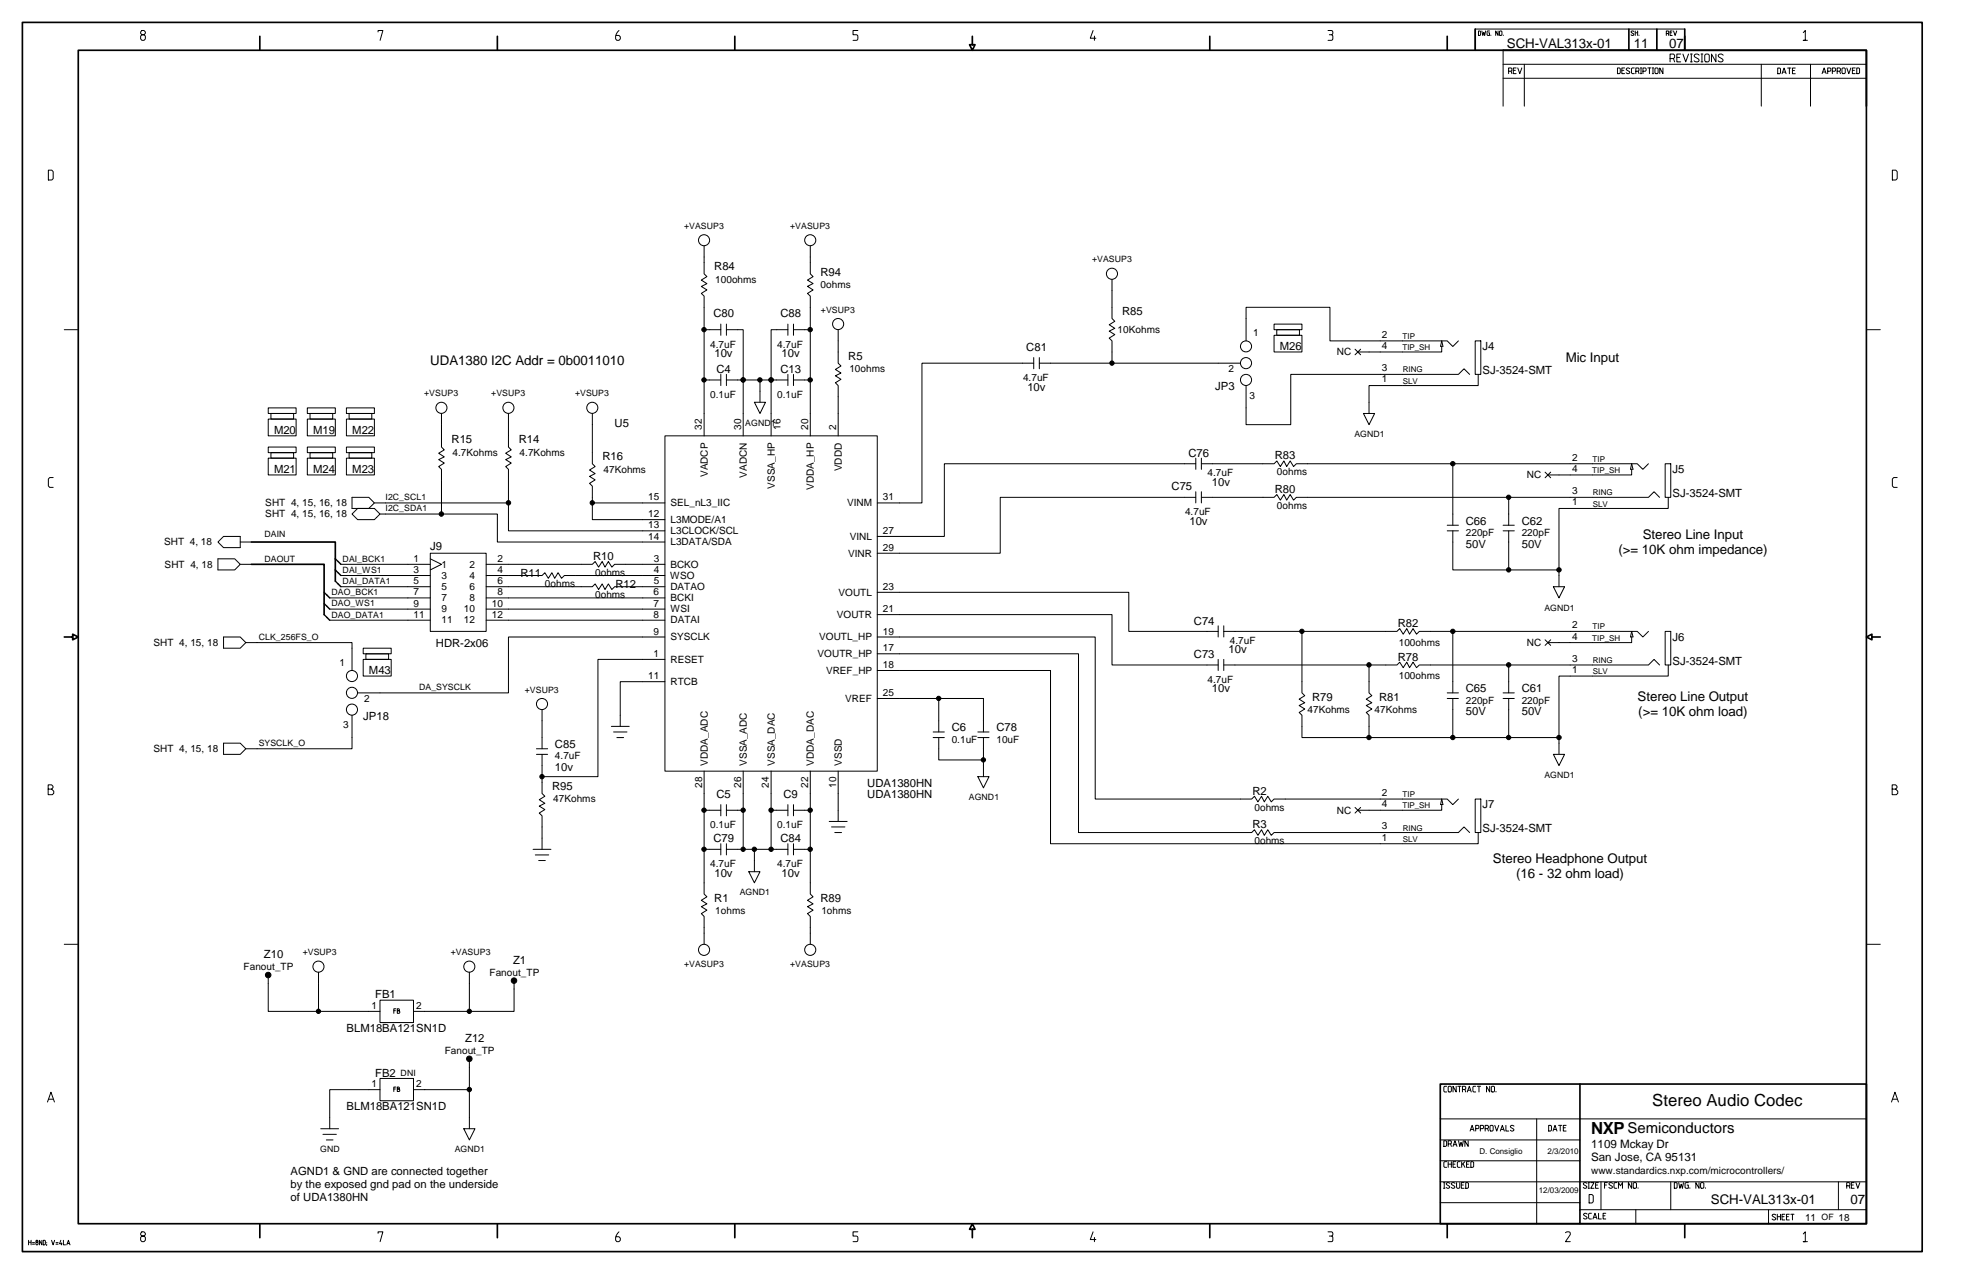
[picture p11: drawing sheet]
<svg xmlns="http://www.w3.org/2000/svg" width="432mm" height="279mm" viewBox="0 0 432 279" stroke-linecap="round" stroke-linejoin="round" font-family="sans-serif">
<g fill="none" stroke="#000" stroke-width=".37">
<path d="M4.9 4.9h416.6v269.6h-416.6zM17.2 11h392.1v257.4h-392.1zM57 8v3M109.1 8v3M161.1 8v3M213.2 8v1.8h-.6l.6 1.2 .6-1.2h-.6M265.3 8v3M317.4 8v3M323.5 6.4v4.6M329.6 11h79.7v12.3M357.2 6.4v4.6M363.3 6.4v4.6"/>
<path d="M369.5 6.4v4.6M55.1 118.9h18.4v8.5M14.1 139.7h1.8v.6l1.3-.6-1.3-.6v.6M55.1 123.8h16v11M410.5 139.7v.6l-1.2-.6 1.2-.6v.6h1.8M315.8 237.7h93.5v30.7h-93.5zM346.5 237.7v30.7M57 268.4v3M109.1 268.4v3M161.1 268.4v3M213.2 269.6h-.6l.6-1.2 .6 1.2h-.6v1.8M265.3 268.4v3"/>
<path d="M317.4 268.4v3M369.5 268.4v3"/>
</g>
<g fill="none" stroke="#000" stroke-width=".22">
<path d="M31.1 6.7l-.3 .3v.3l.3 .3h.5l.3 .3v.6l-.3 .3h-.5l-.3-.3v-.6l.3-.3h.5l.3-.3v-.3l-.3-.3zM82.9 7v-.3h1.1l-.6 2.1M135.7 6.7a2.04 2.04 0 0 0-.7 1.8l.3 .3h.4l.3-.3v-.4l-.3-.3h-.6M188.1 6.7h-1v.9h.7l.3 .3-.1 .8-.9 .1M239.7 6.7l-.6 1.7h1.2M240 7.9v.9M291.2 6.7h.8a.54 .54 0 0 1 .2 .8l-.2 .1M291.5 7.6l.7 .1 .1 .8-.3 .3h-.8M324.2 6.8l.5 .1-.1 .9h-.4zM325 6.8l.2 1 .2-.7 .2 .7 .2-1M326.6 6.8h-.4l-.1 .1 .1 .9h.4v-.6h-.1M326.9 7.7v.1"/>
<path d="M328.5 6.8v1l-.5-1v1M329 6.8l.4 .1-.2 .9-.4-.2zM329.6 11v12.3M329.6 17.2h79.7M329.6 14.1h79.7M329.7 7.7v.1M330.8 15.6h.6l.2-.5-.2-.2h-.6v1.3M331.4 15.6l.2 .6M331.9 15.4h.4M332.5 14.9h-.6v1.3h.6M332.8 14.9l.5 1.3 .4-1.3M334.3 14.1v9.2"/>
<path d="M354.7 14.9h.5l.1 .2v.9l-.1 .2h-.5zM355.7 15.4h.4M356.3 14.9h-.6v1.3h.6M357.4 15.1l-.5-.2-.3 .3 .7 .5v.3l-.4 .2-.3-.2M358.3 6.9l-.2-.1-.4 .1v.2l.6 .5-.2 .2-.4-.2M358.4 14.9h-.5l-.1 .2v.9l.1 .2h.5M358.6 6.8v1M358.6 7.2h.5M358.7 15.6h.6l.1-.2v-.3l-.1-.2h-.6v1.3M359.1 6.8v1M359.3 15.6l.1 .6M359.4 7.7v.1"/>
<path d="M359.7 14.9h.3M359.7 16.2h.3M359.9 14.9v1.3M360.3 15.6h.5l.2-.2v-.3l-.2-.2h-.5v1.3M361.4 14.9h.7M361.7 14.9v1.3M362.4 14.9h.2M362.4 16.2h.2M362.5 14.9v1.3M363.1 14.9h.4l.1 .2v.9l-.1 .2h-.4l-.2-.2v-.9zM364.7 14.9v1.3l-.7-1.3v1.3M365.4 7.3h.4v-.5h-.4v1"/>
<path d="M365.8 7.3l.2 .5M366.2 12.8h.8l.2-.2v-.5l-.2-.2h-.8v1.7M366.2 7.2h.4M366.7 6.8h-.5v1h.5M367 12.8l.2 .8M367 6.8l.3 1 .4-1M367.7 12.6h.6M368.6 11.9h-.9v1.7h.9M369.1 11.9l.6 1.7 .6-1.7M369.5 6.4h-46v4.6h46M370.7 13.6h.4M370.7 11.9h.4"/>
<path d="M370.9 11.9v1.7M372.6 12.1a.62 .62 0 0 0-1.1 .1l.1 .3 .9 .5v.5a.76 .76 0 0 1-1-.2M373 13.6h.4M373 11.9h.4M373.2 11.9v1.7M374.1 11.9h.5l.2 .2v1.2l-.2 .3h-.5l-.3-.3v-1.2zM376.3 11.9v1.7l-1-1.7v1.7M377.9 12.1a.62 .62 0 0 0-1.1 .1l1 .8 .1 .2-.1 .3a.74 .74 0 0 1-1-.2M386.2 14.1v9.2M389.8 14.9h.5l.2 .2v.9l-.2 .2h-.5zM390.8 16.2l.4-1.3 .5 1.3M391 15.8h.5"/>
<path d="M392 14.9h.7M392.4 14.9v1.3M393.1 15.5h.4M393.7 14.9h-.6v1.3h.6M395.5 7.2l.4-.5v2.1h-.4h.9M397 14.1v9.2M399.6 16.2l.4-1.3 .5 1.3M399.8 15.8h.5M400.8 15.6h.5l.2-.2v-.3l-.2-.2h-.5v1.3M401.8 15.6h.6l.1-.5-.1-.2h-.6v1.3M402.9 15.6h.5l.2-.5-.2-.2h-.5v1.3M403.4 15.6l.2 .6"/>
<path d="M404.1 14.9h.4l.2 .2v.9l-.2 .2h-.4l-.2-.2v-.9zM405 14.9l.4 1.3 .5-1.3M406.2 15.4h.5M406.8 14.9h-.6v1.3h.6M407.2 14.9h.4l.2 .2v.9l-.2 .2h-.4zM10.6 37.3h.8l.3 .4v1.5l-.3 .3h-.8zM415 37.3h.8l.3 .4v1.5l-.3 .3h-.8zM154.4 53.9v6.1l.6 .7-1.2 .7 1.2 .8-1.2 .6 1.2 .8-1.2 .7 .6 .6v30.7M177.7 53.9v6.1l.6 .7-1.2 .7 1.2 .8-1.2 .6 1.2 .8-1.2 .7 .6 .6v30.7M14.1 72.3h3.1M154.4 72.3h3.7M158.1 71.1v2.4"/>
<path d="M159.3 72.3h3.7v23.3M159.3 71.1v2.4M172.8 72.3h-3.7v23.3M172.8 71.1v2.4M174 71.1v2.4M177.7 72.3h-3.7M183.8 72.3v7.4l.6 .6-1.2 .7 1.2 .8-1.2 .6 1.2 .8-1.2 .7 .6 .7v11M226.7 79.7h-24.5v30.6h-9.8M226.7 78.4v2.5M227.9 78.4v2.5M227.9 79.7h44.1M243.9 61.3v8.5l.6 .7-1.3 .7 1.3 .8-1.3 .6 1.3 .8-1.3 .7 .7 .7v4.9"/>
<path d="M279.4 73.5h6.1v3.7h-6.1zM279.4 71.1h6.1v1.2h-6.1zM280 72.3h5v1.2h-5zM297.2 76.6l1.2 1.2M298.4 76.6l-1.2 1.2M316.2 76v1.2h-18.4M316.4 75.9l-.2-1.1-.3 1.1h.5M319.8 74.8l-1.2 1.2-1.2-1.2h-25.7v-7.4h-18.4v7.4M323.5 74.8h1.2v7.3h-1.2zM409.3 72.3h3M58.8 91.9h6.1v3.7h-6.1zM58.8 89.5h6.1v1.2h-6.1z"/>
<path d="M58.8 98h6.1v1.3h-6.1zM59.4 90.7h5v1.2h-5zM59.4 99.3h5v1.2h-5zM67.4 91.9h6.1v3.7h-6.1zM67.4 89.5h6.1v1.2h-6.1zM67.4 98h6.1v1.3h-6.1zM68 90.7h5v1.2h-5zM68 99.3h5v1.2h-5zM76 91.9h6.1v3.7h-6.1zM76 89.5h6.1v1.2h-6.1zM76 98h6.1v1.3h-6.1zM76.6 90.7h4.9v1.2h-4.9z"/>
<path d="M76.6 99.3h4.9v1.2h-4.9zM96.8 90.7v7.3l.6 .7-1.2 .7 1.2 .8-1.2 .6 1.2 .8-1.2 .7 .6 .6v9.8M111.5 90.7v7.3l.6 .7-1.2 .7 1.2 .8-1.2 .6 1.2 .8-1.2 .7 .6 .6v13.5h34.3M129.9 90.7v11l.6 .6-1.2 .8 1.2 .8-1.2 .6 1.2 .7-1.2 .8 .6 .6v7.4h15.9M145.8 95.6h46.6v73.5h-46.6zM154.4 83.3h3.7M158.1 82.1v2.5M159.3 83.3h13.5M159.3 82.1v2.5M165.4 88.2h2.5l-1.2 2.5zM166.7 83.3v4.9M172.8 82.1v2.5"/>
<path d="M174 83.3h3.7M174 82.1v2.5M299 90.7h2.5l-1.3 2.4zM307.6 84.6h-7.4v6.1M322.3 82.1l-1.2-1.2-1.3 1.2h-36.7v11h-9.8v-8.5M324.2 82.1v2.5h-16.6M11.7 104.7h-.8l-.3 .4v1.5l.3 .3h.8M49 117.6h3.7v2.5h-3.7l-1.2-1.2zM52.7 118.9h2.4M58.8 100.5h6.1v3.7h-6.1zM67.4 100.5h6.1v3.7h-6.1zM76 100.5h6.1v3.7h-6.1z"/>
<path d="M77.2 112.7l1.2-1.2h3.7l1.2 1.2-1.2 1.3h-3.7zM77.2 109.1h3.7l1.2 1.2-1.2 1.2h-3.7zM82.1 110.3h29.4M83.3 112.7h25.8v6.2h36.7M129.9 110.3h15.9M262.2 101.7h-55.1v15.9h-14.7M262.2 109.1h-42.8v12.2h-27M262.2 100.5v2.4M262.2 107.8v2.5M263.5 100.5v2.4M263.5 107.8v2.5M263.5 101.7h15.9l.6-.6 .8 1.2 .8-1.2 .6 1.2 .7-1.2 .8 1.2 .6-.6h74.8l1.2 1.2 1.2-1.2"/>
<path d="M263.5 109.1h15.9l.6-.6 .8 1.2 .8-1.2 .6 1.2 .7-1.2 .8 1.2 .6-.6h77.2l1.2-1.3 1.2 1.3M317.4 116.4h2.4M317.4 115.2h2.4M318.6 116.4v8.6h23.3M318.6 101.7v13.5M329.6 116.4h2.5M329.6 115.2h2.5M330.9 116.4v8.6M330.9 109.1v6.1M338.8 103.5l1.3 1.3M340.1 103.5l-1.3 1.3M349.2 111.5h-7.3v17.2"/>
<path d="M357.8 101.7l.3 1.2h-.5zM357.8 102.9v1.3h-18.4M365.2 101.7h1.2v7.4h-1.2zM365.8 109.1v2.4h-16.5M416.1 104.7h-.8l-.3 .4v1.5l.3 .3h.8M47.8 122.6h3.7l1.2 1.2-1.2 1.2h-3.7zM49 139.7h3.7l1.2 1.2-1.2 1.3h-3.7zM52.7 123.8h2.4M74.8 123.8h19.6M74.8 126.2h19.6M74.8 128.7h19.6M94.4 131.1h-22.1"/>
<path d="M94.4 121.3h12.2v17.2h-12.2zM94.4 122.6l2.4 1.2-2.4 1.2M94.4 133.6h-22.1M94.4 136h-22.1M106.6 123.8h23.3l.6-.7 .8 1.3 .8-1.3 .6 1.3 .7-1.3 .8 1.3 .6-.6h11M106.6 126.2h12.3l.6-.6 .7 1.2 .8-1.2 .6 1.2 .8-1.2 .7 1.2 .7-.6h22M106.6 128.7h23.3l.6-.6 .8 1.2 .8-1.2 .6 1.2 .7-1.2 .8 1.2 .6-.6h11M106.6 131.1h39.2M106.6 133.6h39.2M106.6 136h39.2M145.8 139.7h-34.3v12.3h-33.1M192.4 129.9h55.1v8.6h19.6"/>
<path d="M192.4 134.8h51.5v11h23.2M192.4 139.7h47.8v35.5h34.3l.6-.6 .8 1.3 .7-1.3 .7 1.3 .7-1.3 .8 1.3 .6-.7h38l1.2 1.3 1.2-1.3M267.1 137.2v2.5M268.4 137.2v2.5M268.4 138.5h37.9l.7-.6 .7 1.2 .8-1.2 .6 1.2 .8-1.2 .7 1.2 .7-.6h47.8l1.2 1.2 1.2-1.2M285.5 138.5v13.5l.6 .6-1.2 .7 1.2 .8-1.2 .6 1.2 .8-1.2 .8 .6 .6v4.9h56.4M318.6 138.5v13.5M340.7 128.7h2.4l-1.2 2.4zM357.8 138.5l.3 1.2h-.5zM357.8 139.7v1.2h-18.4M365.2 138.5h1.2v7.3h-1.2zM53.9 140.9h23.3v6.1"/>
<path d="M77.2 156.9v7.3h-23.3M79.7 144.6h6.1v3.7h-6.1zM79.7 142.2h6.1v1.2h-6.1zM80.2 143.4h5v1.2h-5zM118.9 155.6v8.6M134.1 159.3h3.9M145.8 144.6h-14.7v25.7h-12.2M145.8 149.5h-9.8v9.8M192.4 147h38v38h77.2M192.4 143.4h44.1v39.2h38l.6-.6 .8 1.2 .7-1.2 .7 1.2 .7-1.2 .8 1.2 .6-.6h40.4l1.3-1.2 1.2 1.2M192.4 153.2h23.3v7.3M205.9 153.2v7.3"/>
<path d="M267.1 144.6v2.4M268.4 144.6v2.4M268.4 145.8h37.9l.7-.6 .7 1.2 .8-1.2 .6 1.2 .8-1.2 .7 1.2 .7-.6h50.2l1.2-1.2 1.2 1.2M300.2 145.8v6.2l.6 .6-1.2 .7 1.2 .8-1.2 .6 1.2 .8-1.2 .8 .6 .6v4.9M317.4 153.2h2.4M317.4 152h2.4M318.6 153.2v8.6M329.6 153.2h2.5M329.6 152h2.5M330.9 145.8v6.2M330.9 153.2v8.6M338.8 140.3l1.3 1.2"/>
<path d="M340.1 140.3l-1.3 1.2M349.2 148.3h-7.3v17.1M365.8 145.9v2.4h-16.5M10.6 173.1h.7l.3-.4v-.3l-.3-.3h-.7v2.2h.9l.3-.3v-.5l-.5-.4M49 163h3.7l1.2 1.2-1.2 1.2h-3.7zM117.6 164.2h2.5M117.6 165.4h2.5M118.9 165.4v8.6l.6 .6-1.2 .8 1.2 .8-1.2 .6 1.2 .7-1.2 .8 .6 .6v7.4M134.6 160.5h2.9M135.3 161.8h1.5M154.4 169.1v27l.6 .6-1.2 .7 1.2 .8-1.2 .6 1.2 .8-1.2 .8 .6 .6v6.1M154.4 177.7h3.7"/>
<path d="M158.1 176.5v2.4M159.3 177.7h3.7M159.3 176.5v2.4M163 169.1v17.2M169.1 169.1v17.2M169.1 177.7h3.7M172.8 176.5v2.4M174 177.7h3.7M174 176.5v2.4M177.7 169.1v27l.6 .6-1.2 .7 1.2 .8-1.2 .6 1.2 .8-1.2 .8 .6 .6v6.1M183.8 169.1v11M204.6 161.8h2.5"/>
<path d="M204.6 160.5h2.5M205.9 161.8v4.9h9.8M214.4 170.3h2.5l-1.2 2.5zM214.4 161.8h2.5M214.4 160.5h2.5M215.7 161.8v8.5M297.2 177.1l1.2 1.2M298.4 177.1l-1.2 1.2M316.2 176.5v1.2h-18.4M316.4 176.4l-.2-1.2-.3 1.2h.5M323.5 175.2h1.2v7.4h-1.2zM340.7 165.4h2.4l-1.2 2.5z"/>
<path d="M415 173.1h.7l.3-.4v-.3l-.3-.3h-.7v2.2h.9l.3-.3v-.5l-.5-.4M116.9 186.3h3.9M117.4 187.5h2.9M118.1 188.7h1.5M154.4 186.3h3.7M158.1 185v2.5M159.3 186.3h13.5M159.3 185v2.5M164.2 191.2h2.5l-1.3 2.4zM165.4 186.3v4.9M172.8 185v2.5M174 186.3h3.7"/>
<path d="M174 185v2.5M181.8 180.1h4M182.4 181.4h2.9M183.1 182.6h1.5M324.2 182.6v2.4h-16.6M14.1 207.1h3.1M58.8 214.5v7.3h24.5M69.8 213.2v8.6M83.3 219.4h7.4v4.9h-7.4zM102.9 213.2v8.6M112.7 215.7v6.1h-22M409.3 207.1h3"/>
<path d="M83.3 239h-11v8.5M83.3 236.5h7.4v4.9h-7.4zM86.4 221.7h.3M86.4 238.8h.3M86.8 221.2h-.4v1M86.8 238.4h-.4v1M87.1 221.7l.5-.2-.1-.3h-.4v1h.4l.2-.3-.2-.2M87.1 238.8l.5-.1-.1-.3h-.4v1h.4l.2-.4-.2-.2M90.7 239h12.2M102.9 232.8v14.7M317.2 238.2h-.4l-.2 .2v.9l.2 .2h.4M317.8 238.2h.3l.2 .2v.9l-.2 .2h-.3l-.2-.2v-.9z"/>
<path d="M319.3 238.2v1.3l-.7-1.3v1.3M319.7 238.2h.7M320.1 238.2v1.3M320.7 238.9h.5l.2-.1v-.4l-.2-.2h-.5v1.3M321.2 238.9l.2 .6M321.8 239.5l.4-1.3 .4 1.3M321.9 239.1h.6M323.6 238.2h-.4l-.2 .2v.9l.2 .2h.4M324 238.2h.7M324.3 238.2v1.3M326.7 238.2v1.3l-.7-1.3v1.3M327.2 238.2h.4l.1 .2v.9l-.1 .2h-.4l-.2-.2v-.9z"/>
<path d="M328.1 239.4v.1M10.4 241.7l.8-2.2 .7 2.2M10.7 241.1h.9M70.3 247.5h4M70.8 248.8h3M71.6 250h1.4M101.7 247.5h2.5l-1.3 2.5zM315.8 245.4h93.5M315.8 254.6h30.7M315.8 250h30.7M315.8 259.2h93.5M316.6 259.4h.3"/>
<path d="M316.6 250.2h.5l.1 .1v.9l-.1 .2h-.5zM316.7 259.4v1.2M317.2 254.8h-.4l-.2 .1v.9l.2 .2h.4M317.6 254.8v1.2M317.6 255.3h.7M317.6 250.9h.5l.2-.2v-.4l-.2-.1h-.5v1.2M317.9 259.5l-.1-.1a.44 .44 0 0 0-.7 .2l.8 .7-.2 .3-.6-.2M318.1 250.9l.2 .5M318.3 254.8v1.2M318.6 255.3h.5M318.6 251.4l.5-1.2 .4 1.2M318.8 251h.5"/>
<path d="M319.1 259.5l-.6-.1-.2 .2 .7 .6v.3l-.5 .1-.2-.2M319.2 254.8h-.6v1.2h.6M319.4 259.4v1l.2 .2h.4l.1-.2v-1M319.8 250.2l.3 1.2 .3-.9 .3 .9 .2-1.2M320.2 254.8h-.4l-.2 .1v.9l.2 .2h.4M320.5 259.9h.4M320.5 254.8v1.2M320.8 255.2l.4 .8M321.1 259.4h-.6v1.2h.6M321.2 254.8l-.7 .7M321.4 259.4h.5l.1 .1v.9l-.1 .2h-.5zM321.6 255.3h.4"/>
<path d="M322 250.2v1.2l-.8-1.2v1.2M322.2 254.8h-.6v1.2h.6M322.4 248.1l.4-1.3 .5 1.3M322.6 254.8h.4l.2 .1v.9l-.2 .2h-.4zM322.6 247.7h.5M323.6 247.5h.5l.2-.2v-.3l-.2-.2h-.5v1.3M324.6 247.5h.6l.2-.5-.2-.2h-.6v1.3M325.7 247.5h.5l.2-.2v-.3l-.2-.2h-.5v1.3M326.2 247.5l.2 .6M326.9 246.8h.4l.1 .2v.9l-.1 .2h-.4l-.2-.2v-.9zM327.8 246.8l.4 1.3 .5-1.3M329 248.1l.5-1.3 .4 1.3"/>
<path d="M329.2 247.7h.5M330.2 246.8v1.3h.7M332 247l-.3-.2-.4 .1v.3l.7 .6-.3 .3-.5-.2M337 245.4v23M339.6 246.8h.4l.2 .2v.9l-.2 .2h-.4zM340.6 248.1l.4-1.3 .4 1.3M340.7 247.7h.6M341.8 246.8h.7M342.2 246.8v1.3M342.8 247.3h.5M343.5 246.8h-.7v1.3h.7M348 259.5l-.3-.1h-.4v.4l.7 .5-.3 .3-.5-.2"/>
<path d="M348.3 259.4h.3M348.4 259.4v1.2M348.8 259.4h.8l-.8 1.2h.8M349.9 259.9h.5M350.5 259.4h-.6v1.2h.6M351.1 259.2v6.1M351.9 259.9h.4M352.5 259.4h-.6v1.2M353.6 259.5l-.2-.1h-.5v.4l.7 .5-.2 .3-.6-.2M354.6 259.4h-.5l-.2 .1v.9l.2 .2h.5M357.8 259.4v1.2l-.7-1.2v1.2M358.3 259.4h.4l.2 .1v.9l-.2 .2h-.4l-.1-.2v-.9z"/>
<path d="M366.4 259.2v6.1M367.2 259.4h.4l.2 .1v.9l-.2 .2h-.4zM368.1 259.4l.3 1.2 .3-.9 .3 .9 .2-1.2M370.2 259.4h-.5l-.2 .1v.9l.2 .2h.5v-.7h-.2M372.6 259.4v1.2l-.7-1.2v1.2M373.1 259.4h.4l.2 .1v.9l-.2 .2h-.4l-.2-.2v-.9zM403.2 259.2v6.1M406 259.9h.4M406.6 259.4h-.6v1.2h.6M407 259.4l.4 1.2 .5-1.2M414.8 241.7l.8-2.2 .7 2.2M415.1 241.1h.9"/>
<path d="M6.3 272v1M6.3 272.4h.5M6.8 272v1M7.1 272.9h.5M7.1 272.5h.5M8 272l-.1 .3 .4 .3-.1 .4h-.2l-.1-.4 .3-.2 .1-.2zM9.2 272v1l-.5-1v1M9.5 272l.4 .2-.1 .8h-.3zM10.2 272.9v.2M10.2 272.5v.1M11.3 272l.3 1 .4-1M12.3 272.9h.4"/>
<path d="M12.3 272.5h.4M13.3 272l-.2 .8h.5M13.5 272.6v.4M13.9 272v1h.5M14.6 273l.4-1 .3 1M14.8 272.7h.4M31.1 270.2l-.3 .3v.3l.3 .3h.5l.3 .3v.6l-.3 .3h-.5l-.3-.3v-.6l.3-.3h.5l.3-.3v-.3l-.3-.3zM82.9 270.5v-.3h1.1l-.6 2.1M135.7 270.2a2.1 2.1 0 0 0-.7 1.8l.3 .3h.4l.3-.3v-.5l-.3-.3h-.6M188.1 270.2h-1v.9h.7l.3 .3-.1 .8-.9 .1M239.7 270.2l-.6 1.6h1.2M240 271.4v.9"/>
<path d="M291.2 270.2h.8a.5 .5 0 0 1 .3 .4 .5 .5 0 0 1-.3 .5M291.5 271.1l.7 .1 .1 .8-.3 .3h-.8M315.8 263.8h30.7M316.6 260.6h.3M343.3 270.3l.3-.1h.5l.3 .3v.3l-1.1 1.5h1.1M346.5 265.3h62.8M348.1 266.3l-.6-.2-.2 .3 .8 .7a.45 .45 0 0 1-.8 0M348.3 260.6h.3M348.5 262h.6l.3 .2v1.3l-.3 .3h-.6zM349 266.1h-.4l-.2 .2v.8l.2 .2h.4M349.3 267.3l.5-1.2 .4 1.2M349.5 267h.6"/>
<path d="M350.6 266.1v1.2h.6M351.6 266.6h.4M352.1 266.1h-.5v1.2h.5M354.9 260.6v-1.2l.5 .7 .4-.7v1.2M358.7 265.3v3.1M359.2 260.5v.1M370.6 260.5v.1M374 260.5v.1M387.8 265.3v3.1M389.4 266.5l-.5-.2-.3 .3 .7 .5v.3a.47 .47 0 0 1-.7-.1M389.8 266.3v1.2M389.8 266.8h.7"/>
<path d="M390.5 266.3v1.2M390.8 266.8h.4M391.4 266.3h-.6v1.2h.6M391.8 266.8h.4M392.4 266.3h-.6v1.2h.6M392.7 266.3h.7M393.1 266.3v1.2M395.5 270.6l.4-.4v2.1h-.4h.9M405 260.1h.5l.2-.2v-.4l-.2-.1h-.5v1.2M405.5 260.1l.2 .5"/>
<circle cx="154.4" cy="52.7" r="1.21"/>
<circle cx="177.7" cy="52.7" r="1.21"/>
<circle cx="183.8" cy="71.1" r="1.22"/>
<circle cx="243.8" cy="60" r="1.22"/>
<circle cx="273.2" cy="79.6" r="1.22"/>
<circle cx="273.3" cy="76" r="1.21"/>
<circle cx="96.8" cy="89.4" r="1.22"/>
<circle cx="111.5" cy="89.4" r="1.22"/>
<circle cx="129.9" cy="89.4" r="1.22"/>
<circle cx="273.2" cy="83.3" r="1.22"/>
<circle cx="77.2" cy="148.3" r="1.22"/>
<circle cx="77.2" cy="151.9" r="1.22"/>
<circle cx="77.2" cy="155.6" r="1.22"/>
<circle cx="118.9" cy="154.4" r="1.22"/>
<circle cx="69.8" cy="212" r="1.22"/>
<circle cx="102.9" cy="212" r="1.22"/>
<circle cx="154.4" cy="208.3" r="1.22"/>
<circle cx="177.7" cy="208.3" r="1.22"/>
</g>
<g fill="#000" stroke="#000" stroke-width=".22">
<circle cx="154.4" cy="72.3" r=".48"/>
<circle cx="177.7" cy="72.3" r=".48"/>
<circle cx="243.9" cy="79.6" r=".48"/>
<circle cx="154.4" cy="83.3" r=".48"/>
<circle cx="163" cy="83.3" r=".48"/>
<circle cx="166.7" cy="83.3" r=".48"/>
<circle cx="169.1" cy="83.3" r=".48"/>
<circle cx="177.7" cy="83.3" r=".48"/>
<circle cx="96.8" cy="112.7" r=".49"/>
<circle cx="111.5" cy="110.3" r=".49"/>
<circle cx="129.9" cy="110.3" r=".48"/>
<circle cx="318.6" cy="101.7" r=".48"/>
<circle cx="330.8" cy="109.1" r=".48"/>
<circle cx="285.5" cy="138.5" r=".48"/>
<circle cx="318.6" cy="138.5" r=".48"/>
<circle cx="330.8" cy="125" r=".48"/>
<circle cx="341.9" cy="125" r=".48"/>
<circle cx="205.9" cy="153.2" r=".48"/>
<circle cx="300.2" cy="145.8" r=".48"/>
<circle cx="330.8" cy="145.8" r=".48"/>
<circle cx="118.9" cy="170.3" r=".48"/>
<circle cx="154.4" cy="177.7" r=".48"/>
<circle cx="163" cy="177.7" r=".48"/>
<circle cx="169.1" cy="177.7" r=".48"/>
<circle cx="177.7" cy="177.7" r=".48"/>
<circle cx="215.7" cy="166.7" r=".48"/>
<circle cx="300.2" cy="161.7" r=".48"/>
<circle cx="318.6" cy="161.7" r=".48"/>
<circle cx="330.8" cy="161.7" r=".48"/>
<circle cx="341.9" cy="161.7" r=".48"/>
<circle cx="154.4" cy="186.3" r=".48"/>
<circle cx="163" cy="186.3" r=".48"/>
<circle cx="165.4" cy="186.3" r=".48"/>
<circle cx="169.1" cy="186.3" r=".48"/>
<circle cx="177.7" cy="186.3" r=".48"/>
<circle cx="58.8" cy="213.8" r=".61"/>
<circle cx="112.7" cy="215.1" r=".61"/>
<circle cx="69.8" cy="221.8" r=".48"/>
<circle cx="102.9" cy="238.9" r=".48"/>
<circle cx="102.9" cy="232.2" r=".61"/>
<circle cx="102.9" cy="221.8" r=".48"/>
</g>
<path d="M71.1 129.9l.6 .6M71.1 132.4l.6 .6M71.1 134.8l.6 .6M73.5 122.6l.6 .5M73.5 125l.6 .6M73.5 127.4l.6 .7" fill="none" stroke="#000" stroke-width=".29"/>
<path d="M71.7 130.5l.6 .6M71.7 133l.6 .6M71.7 135.4l.6 .6M74.1 123.1l.7 .7M74.1 125.6l.7 .6M74.1 128.1l.7 .6" fill="none" stroke="#000" stroke-width=".32"/>
<g font-size="3.7">
<text x="362.3" y="242.5">Stereo Audio Codec</text>
<text x="348.9" y="248.7">NXP</text>
</g>
<text font-size="3.3" x="356.9" y="248.6">Semiconductors</text>
<g font-size="2.9">
<text x="330.5" y="10.5">SCH-VAL313x-01</text>
<text x="358.3" y="10.5">11</text>
<text x="366" y="10.5">07</text>
<text x="94.4" y="80">UDA1380 I2C Addr = 0b0011010</text>
<text x="343.4" y="79.4">Mic Input</text>
<text x="360.3" y="118.1">Stereo Line Input</text>
<text x="354.9" y="121.5">(&gt;= 10K ohm impedance)</text>
<text x="359.1" y="153.7">Stereo Line Output</text>
<text x="359.3" y="157">(&gt;= 10K ohm load)</text>
<text x="327.4" y="189.2">Stereo Headphone Output</text>
<text x="332.5" y="192.6">(16 - 32 ohm load)</text>
<text x="375.2" y="264.1">SCH-VAL313x-01</text>
<text x="405.8" y="264.1">07</text>
</g>
<g font-size="2.5">
<text x="156.6" y="59.3">R84</text>
<text x="179.9" y="60.5">R94</text>
<text x="156.4" y="69.6">C80</text>
<text x="171.1" y="69.6">C88</text>
<text x="246.1" y="69.1">R85</text>
<text x="225.1" y="76.9">C81</text>
<text x="280.7" y="76.8">M26</text>
<text x="325.1" y="76.8">J4</text>
<text x="156.7" y="78.3">10v</text>
<text x="157.1" y="81.8">C4</text>
<text x="171.1" y="81.8">C13</text>
<text x="171.4" y="78.3">10v</text>
<text x="186" y="78.9">R5</text>
<text x="325.1" y="82">SJ-3524-SMT</text>
<text x="225.3" y="85.7">10v</text>
<text x="266.5" y="85.6">JP3</text>
<text x="60.1" y="95.2">M20</text>
<text x="68.7" y="95.2">M19</text>
<text x="77.3" y="95.2">M22</text>
<text x="134.8" y="93.7">U5</text>
<text x="99" y="97.3">R15</text>
<text x="113.7" y="97.3">R14</text>
<text x="132.1" y="100.9">R16</text>
<text x="260.6" y="100.2">C76</text>
<text x="279.6" y="100.8">R83</text>
<text x="60.1" y="103.7">M21</text>
<text x="68.7" y="103.7">M24</text>
<text x="77.3" y="103.7">M23</text>
<text x="256.9" y="107.6">C75</text>
<text x="265.7" y="106.5">10v</text>
<text x="366.8" y="103.7">J5</text>
<text x="279.6" y="108.1">R80</text>
<text x="366.8" y="109">SJ-3524-SMT</text>
<text x="260.8" y="115.1">10v</text>
<text x="321.5" y="115">C66</text>
<text x="333.7" y="115">C62</text>
<text x="94.4" y="120.7">J9</text>
<text x="130.1" y="122.8">R10</text>
<text x="321.5" y="120.1">50V</text>
<text x="333.7" y="120.1">50V</text>
<text x="114.1" y="126.5">R11</text>
<text x="135" y="128.9">R12</text>
<text x="261.8" y="137">C74</text>
<text x="306.5" y="137.5">R82</text>
<text x="95.6" y="141.9">HDR-2x06</text>
<text x="269.4" y="143.3">10v</text>
<text x="366.8" y="140.5">J6</text>
<text x="80.9" y="147.8">M43</text>
<text x="261.8" y="144.3">C73</text>
<text x="306.5" y="144.9">R78</text>
<text x="366.8" y="145.8">SJ-3524-SMT</text>
<text x="265.7" y="151.8">10v</text>
<text x="287.8" y="153.6">R79</text>
<text x="302.5" y="153.6">R81</text>
<text x="321.5" y="151.8">C65</text>
<text x="333.7" y="151.8">C61</text>
<text x="79.7" y="157.9">JP18</text>
<text x="208.7" y="160.4">C6</text>
<text x="218.5" y="160.4">C78</text>
<text x="321.5" y="156.8">50V</text>
<text x="333.7" y="156.8">50V</text>
<text x="121.7" y="164.1">C85</text>
<text x="121.1" y="173.2">R95</text>
<text x="121.7" y="169.1">10v</text>
<text x="190.2" y="172.6">UDA1380HN</text>
<text x="157.1" y="175">C5</text>
<text x="171.8" y="175">C9</text>
<text x="190.2" y="175">UDA1380HN</text>
<text x="274.7" y="174.3">R2</text>
<text x="325.1" y="177.3">J7</text>
<text x="156.4" y="184.8">C79</text>
<text x="171.1" y="184.8">C84</text>
<text x="274.7" y="181.6">R3</text>
<text x="325.1" y="182.5">SJ-3524-SMT</text>
<text x="156.6" y="197.8">R1</text>
<text x="156.7" y="192.3">10v</text>
<text x="171.4" y="192.3">10v</text>
<text x="179.9" y="197.8">R89</text>
<text x="57.9" y="210.2">Z10</text>
<text x="112.5" y="211.4">Z1</text>
<text x="82.3" y="218.9">FB1</text>
<text x="76" y="226.3">BLM18BA121SN1D</text>
<text x="102" y="228.5">Z12</text>
<text x="82.3" y="236.1">FB2</text>
<text x="76" y="243.4">BLM18BA121SN1D</text>
<text x="348.9" y="251.8">1109 Mckay Dr</text>
<text x="63.7" y="257.7">AGND1 &amp; GND are connected together</text>
<text x="348.9" y="254.7">San Jose, CA 95131</text>
<text x="63.7" y="260.6">by the exposed gnd pad on the underside</text>
<text x="63.7" y="263.4">of UDA1380HN</text>
</g>
<g font-size="2.2">
<text x="156.8" y="62">100ohms</text>
<text x="180" y="63.2">0ohms</text>
<text x="155.7" y="76.3">4.7uF</text>
<text x="170.4" y="76.3">4.7uF</text>
<text x="245.1" y="73">10Kohms</text>
<text x="274.8" y="73.8">1</text>
<text x="293.2" y="77.9">NC</text>
<text x="303.1" y="76.5">4</text>
<text x="303.1" y="74.1">2</text>
<text x="186.3" y="81.6">10ohms</text>
<text x="224.3" y="83.6">4.7uF</text>
<text x="269.4" y="81.6">2</text>
<text x="303.1" y="83.9">1</text>
<text x="303.1" y="81.4">3</text>
<text x="155.7" y="87.3">0.1uF</text>
<text x="170.4" y="87.3">0.1uF</text>
<text x="274" y="87.5">3</text>
<text x="153.9" y="94.3" transform="rotate(-90 153.9 94.3)">32</text>
<text x="162.5" y="94.3" transform="rotate(-90 162.5 94.3)">30</text>
<text x="171.1" y="94.3" transform="rotate(-90 171.1 94.3)">16</text>
<text x="177.2" y="94.3" transform="rotate(-90 177.2 94.3)">20</text>
<text x="183.3" y="94.3" transform="rotate(-90 183.3 94.3)">2</text>
<text x="99.3" y="100">4.7Kohms</text>
<text x="114" y="100">4.7Kohms</text>
<text x="344.7" y="101">2</text>
<text x="132.4" y="103.7">47Kohms</text>
<text x="155.2" y="104.6" transform="rotate(-90 155.2 104.6)">VADCP</text>
<text x="163.8" y="104.8" transform="rotate(-90 163.8 104.8)">VADCN</text>
<text x="169.9" y="107.2" transform="rotate(-90 169.9 107.2)">VSSA_HP</text>
<text x="178.5" y="107.4" transform="rotate(-90 178.5 107.4)">VDDA_HP</text>
<text x="184.6" y="103.3" transform="rotate(-90 184.6 103.3)">VDDD</text>
<text x="264.8" y="104.5">4.7uF</text>
<text x="280" y="104.3">0ohms</text>
<text x="334.9" y="104.9">NC</text>
<text x="344.7" y="103.5">4</text>
<text x="58.2" y="113.5">SHT 4, 15, 16, 18</text>
<text x="58.2" y="111">SHT 4, 15, 16, 18</text>
<text x="142.1" y="113.4">12</text>
<text x="142.1" y="109.7">15</text>
<text x="147" y="111">SEL_nL3_IIC</text>
<text x="185.8" y="111">VINM</text>
<text x="193.6" y="109.7">31</text>
<text x="259.9" y="113.1">4.7uF</text>
<text x="280" y="111.6">0ohms</text>
<text x="344.7" y="108.4">3</text>
<text x="344.7" y="110.8">1</text>
<text x="36" y="119.6">SHT 4, 18</text>
<text x="142.1" y="115.9">13</text>
<text x="142.1" y="118.3">14</text>
<text x="147" y="114.7">L3MODE/A1</text>
<text x="147" y="117.1">L3CLOCK/SCL</text>
<text x="147" y="119.6">L3DATA/SDA</text>
<text x="186.4" y="118.4">VINL</text>
<text x="193.6" y="117.1">27</text>
<text x="321.5" y="117.6">220pF</text>
<text x="333.7" y="117.6">220pF</text>
<text x="36.1" y="124.5">SHT 4, 18</text>
<text x="90.7" y="123.2">1</text>
<text x="90.7" y="125.7">3</text>
<text x="96.8" y="124.5">1</text>
<text x="102.9" y="124.5">2</text>
<text x="109.1" y="123.2">2</text>
<text x="109.1" y="125.7">4</text>
<text x="143.4" y="123.2">3</text>
<text x="143.4" y="125.7">4</text>
<text x="147" y="124.5">BCKO</text>
<text x="186" y="122">VINR</text>
<text x="193.6" y="120.8">29</text>
<text x="90.7" y="128.1">5</text>
<text x="90.7" y="130.6">7</text>
<text x="96.8" y="131.8">7</text>
<text x="96.8" y="129.4">5</text>
<text x="96.8" y="126.9">3</text>
<text x="102.9" y="131.8">8</text>
<text x="102.9" y="129.4">6</text>
<text x="102.9" y="126.9">4</text>
<text x="109.1" y="128.1">6</text>
<text x="109.1" y="130.6">8</text>
<text x="119.5" y="128.8">0ohms</text>
<text x="130.5" y="126.3">0ohms</text>
<text x="130.5" y="131.2">0ohms</text>
<text x="143.3" y="130.6">6</text>
<text x="143.4" y="128.1">5</text>
<text x="147" y="126.9">WSO</text>
<text x="147" y="129.4">DATAO</text>
<text x="147" y="131.8">BCKI</text>
<text x="183.9" y="130.6">VOUTL</text>
<text x="193.6" y="129.4">23</text>
<text x="90.7" y="133">9</text>
<text x="90.7" y="135.5">11</text>
<text x="96.8" y="134.3">9</text>
<text x="96.8" y="136.7">11</text>
<text x="101.7" y="134.3">10</text>
<text x="101.7" y="136.7">12</text>
<text x="107.9" y="135.5">12</text>
<text x="107.9" y="133">10</text>
<text x="143.3" y="135.5">8</text>
<text x="143.3" y="133">7</text>
<text x="147" y="134.3">WSI</text>
<text x="147" y="136.7">DATAI</text>
<text x="183.5" y="135.5">VOUTR</text>
<text x="193.6" y="134.3">21</text>
<text x="344.7" y="137.8">2</text>
<text x="33.7" y="141.6">SHT 4, 15, 18</text>
<text x="143.3" y="139.2">9</text>
<text x="147" y="140.4">SYSCLK</text>
<text x="179.6" y="140.4">VOUTL_HP</text>
<text x="193.6" y="139.2">19</text>
<text x="193.6" y="142.9">17</text>
<text x="269.7" y="141.2">4.7uF</text>
<text x="306.7" y="141.6">100ohms</text>
<text x="334.9" y="141.6">NC</text>
<text x="344.7" y="140.3">4</text>
<text x="74.5" y="146.1">1</text>
<text x="142.1" y="149">11</text>
<text x="143.3" y="144.1">1</text>
<text x="147" y="145.3">RESET</text>
<text x="179.3" y="144.1">VOUTR_HP</text>
<text x="181.1" y="147.8">VREF_HP</text>
<text x="193.6" y="146.5">18</text>
<text x="264.8" y="149.8">4.7uF</text>
<text x="306.7" y="149">100ohms</text>
<text x="344.7" y="145.1">3</text>
<text x="344.7" y="147.6">1</text>
<text x="79.8" y="153.9">2</text>
<text x="147" y="150.2">RTCB</text>
<text x="185.4" y="153.9">VREF</text>
<text x="193.6" y="152.7">25</text>
<text x="321.5" y="154.3">220pF</text>
<text x="333.7" y="154.3">220pF</text>
<text x="75.2" y="159.8">3</text>
<text x="286.7" y="156.4">47Kohms</text>
<text x="301.5" y="156.4">47Kohms</text>
<text x="33.7" y="164.9">SHT 4, 15, 18</text>
<text x="121.7" y="166.6">4.7uF</text>
<text x="155.2" y="167.9" transform="rotate(-90 155.2 167.9)">VDDA_ADC</text>
<text x="163.8" y="167.9" transform="rotate(-90 163.8 167.9)">VSSA_ADC</text>
<text x="169.9" y="167.9" transform="rotate(-90 169.9 167.9)">VSSA_DAC</text>
<text x="178.5" y="167.9" transform="rotate(-90 178.5 167.9)">VDDA_DAC</text>
<text x="184.6" y="167.9" transform="rotate(-90 184.6 167.9)">VSSD</text>
<text x="208.7" y="162.9">0.1uF</text>
<text x="218.5" y="162.9">10uF</text>
<text x="154" y="172.8" transform="rotate(-90 154 172.8)">28</text>
<text x="162.6" y="172.8" transform="rotate(-90 162.6 172.8)">26</text>
<text x="168.6" y="172.8" transform="rotate(-90 168.6 172.8)">24</text>
<text x="177.2" y="172.8" transform="rotate(-90 177.2 172.8)">22</text>
<text x="183.4" y="172.8" transform="rotate(-90 183.4 172.8)">10</text>
<text x="121.3" y="176">47Kohms</text>
<text x="275.1" y="177.8">0ohms</text>
<text x="293.2" y="178.4">NC</text>
<text x="303.1" y="174.6">2</text>
<text x="303.1" y="177">4</text>
<text x="155.7" y="181.7">0.1uF</text>
<text x="170.4" y="181.7">0.1uF</text>
<text x="275.1" y="185.1">0ohms</text>
<text x="303.1" y="181.9">3</text>
<text x="303.1" y="184.4">1</text>
<text x="155.7" y="190.2">4.7uF</text>
<text x="170.4" y="190.2">4.7uF</text>
<text x="156.8" y="200.5">1ohms</text>
<text x="180.1" y="200.5">1ohms</text>
<text x="53.4" y="212.7">Fanout_TP</text>
<text x="107.4" y="214">Fanout_TP</text>
<text x="81.5" y="221.3">1</text>
<text x="91.3" y="221.3">2</text>
<text x="97.5" y="231.1">Fanout_TP</text>
<text x="81.5" y="238.5">1</text>
<text x="91.3" y="238.5">2</text>
<text x="348.9" y="257.5">www.standardics.nxp.com/microcontrollers/</text>
<text x="395.8" y="267.7">11</text>
<text x="403.2" y="267.7">18</text>
</g>
<g font-size="1.9">
<text x="150" y="50.2">+VASUP3</text>
<text x="173.3" y="50.2">+VASUP3</text>
<text x="239.5" y="57.6">+VASUP3</text>
<text x="180" y="68.6">+VSUP3</text>
<text x="93" y="87">+VSUP3</text>
<text x="107.7" y="87">+VSUP3</text>
<text x="126.1" y="87">+VSUP3</text>
<text x="163.4" y="93.5">AGND1</text>
<text x="297" y="95.9">AGND1</text>
<text x="84.6" y="109.7">I2C_SCL1</text>
<text x="84.6" y="112.2">I2C_SDA1</text>
<text x="58" y="117.7">DAIN</text>
<text x="58" y="123.2">DAOUT</text>
<text x="75.1" y="123.2">DAI_BCK1</text>
<text x="75.1" y="125.6">DAI_WS1</text>
<text x="72.7" y="130.5">DAO_BCK1</text>
<text x="75.1" y="128.1">DAI_DATA1</text>
<text x="72.7" y="133">DAO_WS1</text>
<text x="72.7" y="135.4">DAO_DATA1</text>
<text x="338.7" y="133.9">AGND1</text>
<text x="56.7" y="140.3">CLK_256FS_O</text>
<text x="91.9" y="151.4">DA_SYSCLK</text>
<text x="115.1" y="151.9">+VSUP3</text>
<text x="56.7" y="163.6">SYSCLK_O</text>
<text x="338.7" y="170.6">AGND1</text>
<text x="212.5" y="175.6">AGND1</text>
<text x="162.2" y="196.4">AGND1</text>
<text x="66.4" y="209.5">+VSUP3</text>
<text x="98.8" y="209.5">+VASUP3</text>
<text x="150" y="212.1">+VASUP3</text>
<text x="173.3" y="212.1">+VASUP3</text>
<text x="87.9" y="235.9">DNI</text>
<text x="70.2" y="252.6">GND</text>
<text x="99.7" y="252.8">AGND1</text>
<text x="399.5" y="267.7">OF</text>
</g>
<g font-size="1.8">
<text x="307.5" y="76.8">TIP_SH</text>
<text x="307.6" y="74.3">TIP</text>
<text x="307.6" y="81.7">RING</text>
<text x="307.6" y="84.1">SLV</text>
<text x="349.2" y="101.3">TIP</text>
<text x="349.2" y="103.7">TIP_SH</text>
<text x="349.3" y="108.6">RING</text>
<text x="349.3" y="111.1">SLV</text>
<text x="349.2" y="140.5">TIP_SH</text>
<text x="349.2" y="138">TIP</text>
<text x="349.3" y="145.4">RING</text>
<text x="349.3" y="147.8">SLV</text>
<text x="307.5" y="177.2">TIP_SH</text>
<text x="307.6" y="174.8">TIP</text>
<text x="307.6" y="182.1">RING</text>
<text x="307.6" y="184.6">SLV</text>
<text x="324.4" y="253">D. Consiglio</text>
<text x="339.4" y="253">2/3/2010</text>
<text x="337.5" y="261.6">12/03/2009</text>
</g>
</svg>
